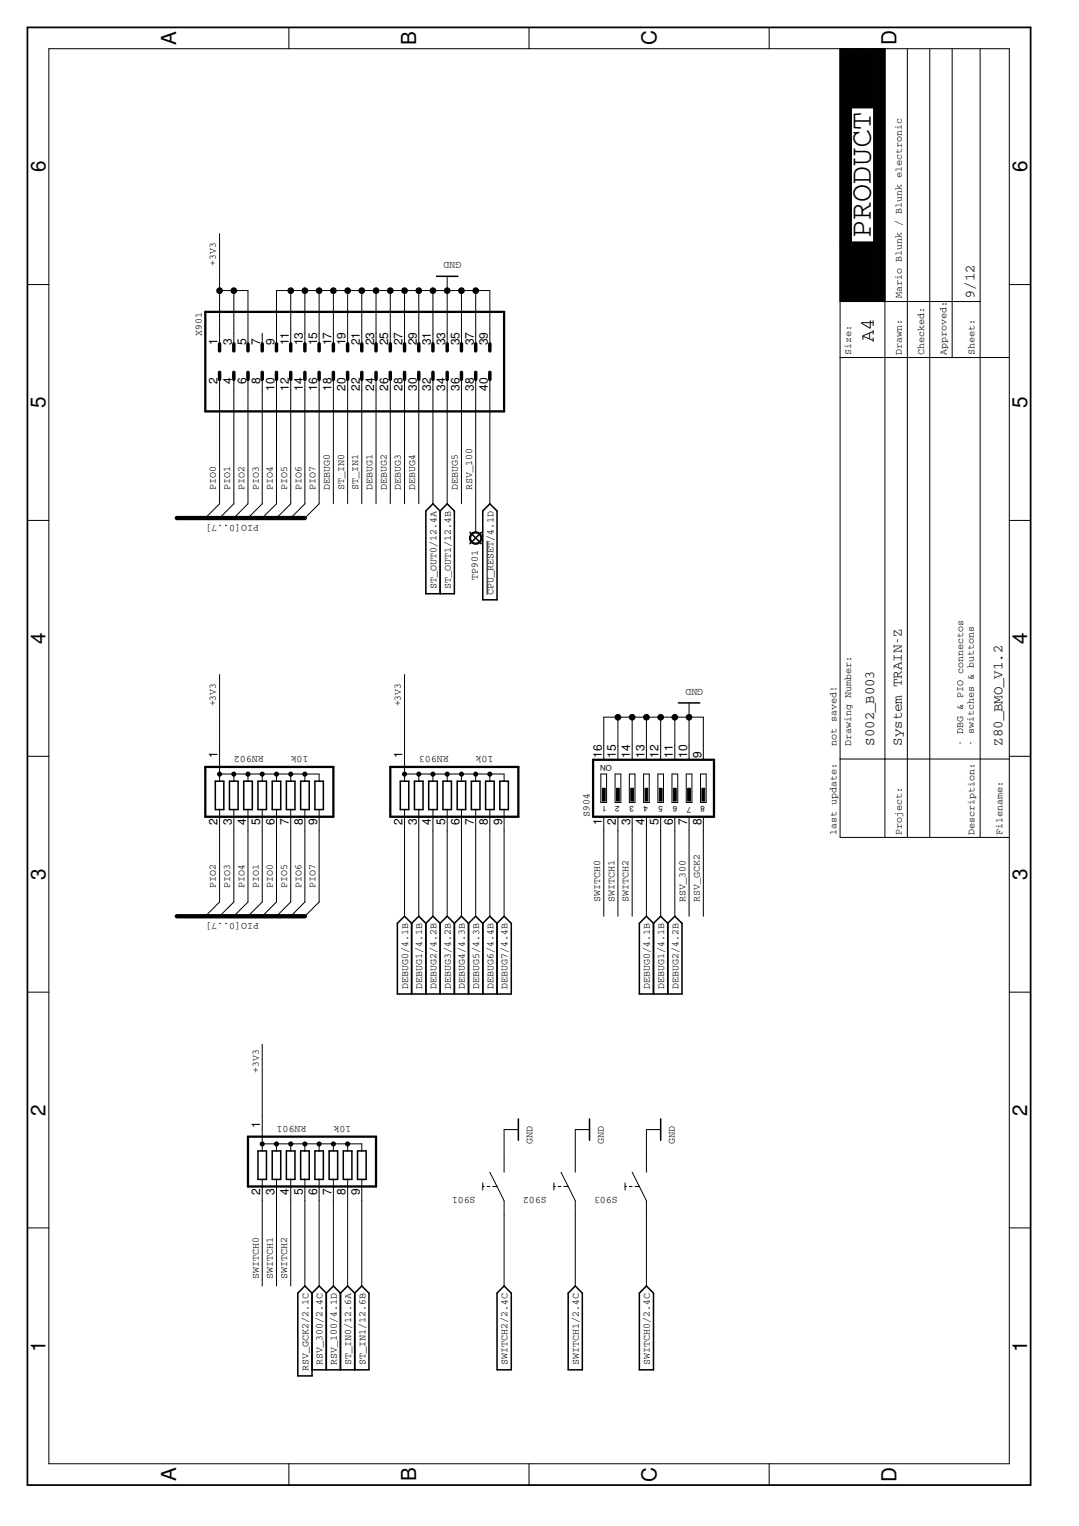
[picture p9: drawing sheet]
<svg xmlns="http://www.w3.org/2000/svg" width="210mm" height="297mm" viewBox="0 0 210 297" stroke-linecap="round" stroke-linejoin="round" font-family="sans-serif">
<g fill="none" stroke="#000" stroke-width=".3">
<path d="M84.9 53.8h4.2M84.2 98.1l1.4 1.4 1.4-1.4 1.4 1.4v16.1h-5.6v-16.1zM85.6 99.5v16.1M95.3 98.1l1.4 1.4v17.3h-2.8v-17.3zM91.4 103.6l2.2 2.2M93.6 103.6l-2.2 2.2M132 136.8h4.1M41.9 152.1h1.6v5.5h-1.6zM44.6 152.1h1.7v5.5h-1.7zM47.4 152.1h1.7v5.5h-1.7zM50.2 152.1h1.6v5.5h-1.6zM53 152.1h1.6v5.5h-1.6z"/>
<path d="M55.7 152.1h1.7v5.5h-1.7zM58.5 152.1h1.7v5.5h-1.7zM61.3 152.1h1.6v5.5h-1.6zM77.9 152.1h1.6v5.5h-1.6zM80.6 152.1h1.7v5.5h-1.7zM83.4 152.1h1.7v5.5h-1.7zM86.2 152.1h1.6v5.5h-1.6zM88.9 152.1h1.7v5.5h-1.7zM91.7 152.1h1.7v5.5h-1.7zM94.5 152.1h1.6v5.5h-1.6zM97.2 152.1h1.7v5.5h-1.7zM80.1 179.7l-1.4-1.3-1.4 1.3v13.8h22.2v-13.8l-1.4-1.3-1.4 1.3"/>
<path d="M80.1 179.7v13.8M80.1 179.7l1.4-1.3 1.3 1.3M82.8 179.7v13.8M82.8 179.7l1.4-1.3 1.4 1.3M85.6 179.7v13.8M85.6 179.7l1.4-1.3 1.4 1.3M88.4 179.7v13.8M88.4 179.7l1.4-1.3 1.3 1.3M91.1 179.7v13.8M91.1 179.7l1.4-1.3 1.4 1.3M93.9 179.7v13.8M93.9 179.7l1.4-1.3 1.4 1.3"/>
<path d="M96.7 179.7v13.8M127.1 179.7v13.8M127.1 179.7l-1.3-1.3-1.4 1.3v13.8h8.3v-13.8l-1.4-1.3-1.4 1.3M127.1 179.7l1.4-1.3 1.4 1.3M129.9 179.7v13.8M100.8 217.8v4.2M114.7 217.8v4.2M128.5 217.8v4.2M50.2 224h1.6v5.6h-1.6zM53 224h1.6v5.6h-1.6zM55.7 224h1.7v5.6h-1.7zM58.5 224h1.7v5.6h-1.7z"/>
<path d="M61.3 224h1.6v5.6h-1.6zM64 224h1.7v5.6h-1.7zM66.8 224h1.7v5.6h-1.7zM69.6 224h1.6v5.6h-1.6zM59.3 250.3l1.4 1.4v16.1h-2.8v-16.1zM60.7 251.7l1.4-1.4 1.4 1.4M63.5 251.7l1.4-1.4 1.3 1.4M63.5 251.7v14.9M66.2 251.7l1.4-1.4 1.4 1.4M66.2 251.7v14.9M69 251.7l1.4-1.4 1.4 1.4v14.9h-11.1M69 251.7v14.9"/>
<path d="M98.1 250.3l1.4 1.4v14.9h-2.8v-14.9zM111.9 250.3l1.4 1.4v14.9h-2.8v-14.9zM125.8 250.3l1.3 1.4v14.9h-2.7v-14.9z"/>
</g>
<g fill="none" stroke="#000" stroke-width=".19">
<path d="M9.5 9.5h186.8v275.4h-186.8zM56.2 5.3v4.2M102.9 5.3v4.2M149.6 5.3v4.2M163.4 9.5v153.5h32.9M163.4 9.5h6.6M163.4 9.5v49.1M163.5 9.5v49.1M163.6 9.5v49.1M163.7 9.5v49.1M163.8 9.5v49.1M163.9 9.5v49.1"/>
<path d="M164 9.5v49.1M164.1 9.5v49.1M164.2 9.5v49.1M164.3 9.5v49.1M164.4 9.5v49.1M164.5 9.5v49.1M164.6 9.5v49.1M164.7 9.5v49.1M164.8 9.5v49.1M164.9 9.5v49.1M165 9.5v49.1M165.1 9.5v49.1"/>
<path d="M165.2 9.5v49.1M165.3 9.5v49.1M165.4 9.5v49.1M165.5 9.5v49.1M165.6 9.5v49.1M165.7 9.5v11.5M165.8 9.5v11.5M165.9 9.5v11.5M166 9.5v11.5M166.1 9.5v11.5M166.2 9.5v11.5M166.3 9.5v11.5"/>
<path d="M166.4 9.5v11.5M166.5 9.5v11.5M166.6 9.5v11.5M166.7 9.5v11.5M166.8 9.5v11.5M166.9 9.5v11.5M167 9.5v11.5M167.1 9.5v11.5M167.2 9.5v11.5M167.3 9.5v11.5M167.4 9.5v11.5M167.5 9.5v11.5"/>
<path d="M167.6 9.5v11.5M167.7 9.5v11.5M167.8 9.5v11.5M167.9 9.5v11.5M168 9.5v11.5M168.1 9.5v11.5M168.2 9.5v11.5M168.3 9.5v11.5M168.4 9.5v11.5M168.5 9.5v11.5M168.6 9.5v11.5M168.7 9.5v11.5"/>
<path d="M168.8 9.5v11.5M168.9 9.5v11.5M169 9.5v11.5M169.1 9.5v11.5M169.2 9.5v11.5M169.3 9.5v11.5M169.4 9.5v11.5M169.5 9.5v11.5M169.6 9.5v11.5M169.7 9.5v11.5M169.8 9.5v11.5M169.9 9.5v11.5"/>
<path d="M170 9.5h2.1v153.5M170 9.5v37.6h-6.6M170 9.5v49.2M170.1 9.5v49.2M170.2 9.5v49.2M170.3 9.5v49.2M170.4 9.5v49.2M170.5 9.5v49.2M170.6 9.5v49.2M170.7 9.5v49.2M170.8 9.5v49.2M170.9 9.5v49.2"/>
<path d="M171 9.5v49.2M171.1 9.5v49.2M171.2 9.5v49.2M171.3 9.5v49.2M171.4 9.5v49.2M171.5 9.5v49.2M171.6 9.5v49.2M171.7 9.5v49.2M171.8 9.5v49.2M171.9 9.5v49.2M172 9.5v49.2M172.1 9.5v49.2"/>
<path d="M176.5 9.5v153.5M180.9 9.5v153.5M185.2 9.5v60.1M190.7 9.5v153.5M165.6 21h4.4M5.3 55.4h4.2M42.7 45.5v22.1M42.7 56.6h5.5v11M45.5 56.6v11M56.6 56.6v11M59.3 56.6v11M62.1 56.6v11"/>
<path d="M64.9 56.6v11M67.6 56.6v11M70.4 56.6v11M73.2 56.6v11M75.9 56.6v11M78.7 56.6v11M81.5 56.6v11M84.2 56.6v11M87 53.8v13.8M89.8 56.6v11M92.5 56.6v11M163.4 58.7h27.3"/>
<path d="M163.4 58.6l8.7 .1M165.7 47.1v11.5M165.8 47.1v11.5M165.9 47.1v11.5M166 47.1v11.5M166.1 47.1v11.5M166.2 47.1v11.5M166.3 47.1v11.5M166.4 47.1v11.5M166.5 47.1v11.5M166.6 47.1v11.5M166.7 47.1v11.5"/>
<path d="M166.8 47.1v11.5M166.9 47.1v11.5M167 47.1v11.5M167.1 47.1v11.5M167.2 47.1v11.5M167.3 47.1v11.5M167.4 47.1v11.5M167.5 47.1v11.5M167.6 47.1v11.5M167.7 47.1v11.5M167.8 47.1v11.5M167.9 47.1v11.5"/>
<path d="M168 47.1v11.6M168.1 47.1v11.6M168.2 47.1v11.6M168.3 47.1v11.6M168.4 47.1v11.6M168.5 47.1v11.6M168.6 47.1v11.6M168.7 47.1v11.6M168.8 47.1v11.6M168.9 47.1v11.6M169 47.1v11.6M169.1 47.1v11.6"/>
<path d="M169.2 47.1v11.6M169.3 47.1v11.6M169.4 47.1v11.6M169.5 47.1v11.6M169.6 47.1v11.6M169.7 47.1v11.6M169.8 47.1v11.6M169.9 47.1v11.6M196.3 55.4h4.2M42.7 73.2v24.9l-2.8 2.7M45.5 73.2v24.9l-2.8 2.7M48.2 73.2v24.9l-2.7 2.7"/>
<path d="M51 64.9v2.7M51 73.2v24.9l-2.8 2.7M53.8 67.6v-11h41.5v11M53.8 73.2v24.9l-2.8 2.7M56.6 73.2v24.9l-2.8 2.7M59.3 73.2v24.9l-2.7 2.7M62.1 73.2v24.9l-2.8 2.7M64.9 73.2v24.9M67.6 73.2v24.9M70.4 73.2v24.9M73.2 73.2v24.9M75.9 73.2v24.9"/>
<path d="M78.7 73.2v24.9M81.5 73.2v24.9M84.2 73.2v24.9M87 73.2v24.9M89.8 73.2v24.9M92.5 73.2v30.4M95.3 73.2v24.9M163.4 69.6h32.9M5.3 101.3h4.2M94.8 105.3v10.5M196.3 101.3h4.2M42.7 131.3v20.8"/>
<path d="M78.7 131.3v20.8M120.2 139.6v8.3M123 139.6v8.3M125.8 139.6v8.3M128.5 139.6v8.3M131.3 139.6v8.3M134 136.8v11.1M5.3 147.2h4.2M42.7 150.7h19.4v1.4M42.7 157.6v18l-2.8 2.8M45.5 150.7v1.4M45.5 157.6v18l-2.8 2.8"/>
<path d="M48.2 150.7v1.4M48.2 157.6v18l-2.7 2.8M51 150.7v1.4M51 157.6v18l-2.8 2.8M53.8 150.7v1.4M53.8 157.6v18l-2.8 2.8M56.6 150.7v1.4M56.6 157.6v18l-2.8 2.8M59.3 150.7v1.4M59.3 157.6v18l-2.7 2.8M62.1 157.6v18l-2.8 2.8M78.7 157.6v20.8"/>
<path d="M78.7 150.7h19.4v1.4M81.5 150.7v1.4M81.5 157.6v20.8M84.2 150.7v1.4M84.2 157.6v20.8M87 150.7v1.4M87 157.6v20.8M89.8 150.7v1.4M89.8 157.6v20.8M92.5 150.7v1.4M92.5 157.6v20.8M95.3 150.7v1.4"/>
<path d="M95.3 157.6v20.8M98.1 157.6v20.8M116.9 150.7h1.1v5.5h-1.1zM117.5 147.9v-8.3h19.3v8.3M117.5 159v19.4M119.7 150.7h1.1v5.5h-1.1zM120.2 159v19.4M122.4 150.7h1.1v5.5h-1.1zM123 159v19.4M125.2 150.7h1.1v5.5h-1.1zM125.8 159v19.4M128 150.7h1.1v5.5h-1.1z"/>
<path d="M128.5 159v19.4M130.7 150.7h1.1v5.5h-1.1zM131.3 159v19.4M133.5 150.7h1.1v5.5h-1.1zM134 159v19.4M136.3 150.7h1.1v5.5h-1.1zM136.8 159v19.4M163.4 147.7h32.9M196.3 147.2h4.2M5.3 193.1h4.2M196.3 193.1h4.2M51 203.3v20.7"/>
<path d="M100.8 219.9h-2.7v8.3M114.7 219.9h-2.8v8.3M128.5 219.9h-2.7v8.3M5.3 239h4.2M51 229.6v20.7M51 222.7h19.4v1.3M53.8 222.7v1.3M53.8 229.6v20.7M56.6 222.7v1.3M56.6 229.6v20.7M59.3 222.7v1.3M59.3 229.6v20.7"/>
<path d="M62.1 222.7v1.3M62.1 229.6v20.7M64.9 222.7v1.3M64.9 229.6v20.7M67.6 222.7v1.3M67.6 229.6v20.7M70.4 229.6v20.7M93.9 230.9h.3M93.9 230.3v1.3M94.7 230.9h.6M95.3 228.2l1.4 2.7M95.9 230.9h.8"/>
<path d="M96.7 230.9l1.4 2.8v16.6M107.8 230.9h.2M107.8 230.3v1.3M108.6 230.9h.5M109.1 228.2l1.4 2.7M109.7 230.9h.8M110.5 230.9l1.4 2.8v16.6M121.6 230.9h.3M121.6 230.3v1.3M122.4 230.9h.6M123 228.2l1.4 2.7M123.5 230.9h.9"/>
<path d="M124.4 230.9l1.4 2.8v16.6M196.3 239h4.2M56.2 284.9v4.2M102.9 284.9v4.2M149.6 284.9v4.2"/>
</g>
<g fill="none" stroke="#000" stroke-width=".44">
<path d="M39.9 60.7h58.2v19.4h-58.2zM39.9 149.3h25v9.7h-25zM75.9 149.3h24.9v9.7h-24.9zM115.4 147.9h23.5v11.1h-23.5zM48.2 221.3h25v9.6h-25z"/>
<circle cx="92.5" cy="104.7" r="1.1"/>
<circle cx="42.7" cy="150.7" r=".28"/>
<circle cx="45.5" cy="150.7" r=".28"/>
<circle cx="48.2" cy="150.7" r=".28"/>
<circle cx="51" cy="150.7" r=".28"/>
<circle cx="53.8" cy="150.7" r=".28"/>
<circle cx="56.6" cy="150.7" r=".28"/>
<circle cx="59.3" cy="150.7" r=".28"/>
<circle cx="78.7" cy="150.7" r=".28"/>
<circle cx="81.5" cy="150.7" r=".28"/>
<circle cx="84.2" cy="150.7" r=".28"/>
<circle cx="87" cy="150.7" r=".28"/>
<circle cx="89.8" cy="150.7" r=".28"/>
<circle cx="92.5" cy="150.7" r=".28"/>
<circle cx="95.3" cy="150.7" r=".28"/>
<circle cx="51" cy="222.7" r=".28"/>
<circle cx="53.8" cy="222.7" r=".28"/>
<circle cx="56.6" cy="222.7" r=".28"/>
<circle cx="59.3" cy="222.7" r=".28"/>
<circle cx="62.1" cy="222.7" r=".28"/>
<circle cx="64.9" cy="222.7" r=".28"/>
<circle cx="67.6" cy="222.7" r=".28"/>
</g>
<g fill="none" stroke="#000" stroke-width=".68">
<path d="M42.7 66.9v1.4M42.7 72.5v1.4M45.5 66.9v1.4M45.5 72.5v1.4M48.2 66.9v1.4M48.2 72.5v1.4M51 66.9v1.4M51 72.5v1.4M53.8 66.9v1.4M53.8 72.5v1.4M56.6 66.9v1.4M56.6 72.5v1.4"/>
<path d="M59.3 66.9v1.4M59.3 72.5v1.4M62.1 66.9v1.4M62.1 72.5v1.4M64.9 66.9v1.4M64.9 72.5v1.4M67.6 66.9v1.4M67.6 72.5v1.4M70.4 66.9v1.4M70.4 72.5v1.4M73.2 66.9v1.4M73.2 72.5v1.4"/>
<path d="M75.9 66.9v1.4M75.9 72.5v1.4M78.7 66.9v1.4M78.7 72.5v1.4M81.5 66.9v1.4M81.5 72.5v1.4M84.2 66.9v1.4M84.2 72.5v1.4M87 66.9v1.4M87 72.5v1.4M89.8 66.9v1.4M89.8 72.5v1.4"/>
<path d="M92.5 66.9v1.4M92.5 72.5v1.4M95.3 66.9v1.4M95.3 72.5v1.4"/>
</g>
<path d="M117.2 153.4h.5v2.5h-.5zM119.9 153.4h.6v2.5h-.6zM122.7 153.4h.6v2.5h-.6zM125.5 153.4h.5v2.5h-.5zM128.2 153.4h.6v2.5h-.6zM131 153.4h.6v2.5h-.6zM133.8 153.4h.5v2.5h-.5zM136.5 153.4h.6v2.5h-.6z" fill="#000" stroke="#000" stroke-width=".19"/>
<path d="M5.3 5.3h195.2v283.8h-195.2z" fill="none" stroke="#000" stroke-width=".34"/>
<path d="M34.4 100.8h24.9M34.4 178.4h24.9" fill="none" stroke="#000" stroke-width=".85"/>
<g fill="#000" stroke="#000" stroke-width=".19">
<circle cx="42.7" cy="56.6" r=".55"/>
<circle cx="45.5" cy="56.6" r=".55"/>
<circle cx="56.6" cy="56.6" r=".55"/>
<circle cx="59.3" cy="56.6" r=".55"/>
<circle cx="62.1" cy="56.6" r=".55"/>
<circle cx="64.9" cy="56.6" r=".55"/>
<circle cx="67.6" cy="56.6" r=".55"/>
<circle cx="70.4" cy="56.6" r=".55"/>
<circle cx="73.2" cy="56.6" r=".55"/>
<circle cx="75.9" cy="56.6" r=".55"/>
<circle cx="78.7" cy="56.6" r=".55"/>
<circle cx="81.5" cy="56.6" r=".55"/>
<circle cx="84.2" cy="56.6" r=".55"/>
<circle cx="87" cy="56.6" r=".55"/>
<circle cx="89.8" cy="56.6" r=".55"/>
<circle cx="92.5" cy="56.6" r=".55"/>
<circle cx="120.2" cy="139.6" r=".55"/>
<circle cx="123" cy="139.6" r=".55"/>
<circle cx="125.8" cy="139.6" r=".55"/>
<circle cx="128.5" cy="139.6" r=".55"/>
<circle cx="131.3" cy="139.6" r=".55"/>
<circle cx="134" cy="139.6" r=".55"/>
</g>
<text font-size="5.9" x="169.4" y="46.4" transform="rotate(-90 169.4 46.4)">PRODUCT</text>
<g font-size="4">
<text x="34.3" y="8.7" transform="rotate(-90 34.3 8.7)">A</text>
<text x="81" y="8.7" transform="rotate(-90 81 8.7)">B</text>
<text x="127.7" y="8.9" transform="rotate(-90 127.7 8.9)">C</text>
<text x="174.4" y="8.9" transform="rotate(-90 174.4 8.9)">D</text>
<text x="8.8" y="33.6" transform="rotate(-90 8.8 33.6)">6</text>
<text x="199.8" y="33.6" transform="rotate(-90 199.8 33.6)">6</text>
<text x="8.8" y="79.5" transform="rotate(-90 8.8 79.5)">5</text>
<text x="199.8" y="79.5" transform="rotate(-90 199.8 79.5)">5</text>
<text x="8.8" y="125.4" transform="rotate(-90 8.8 125.4)">4</text>
<text x="199.8" y="125.4" transform="rotate(-90 199.8 125.4)">4</text>
<text x="8.8" y="171.3" transform="rotate(-90 8.8 171.3)">3</text>
<text x="199.8" y="171.3" transform="rotate(-90 199.8 171.3)">3</text>
<text x="8.8" y="217.2" transform="rotate(-90 8.8 217.2)">2</text>
<text x="199.8" y="217.2" transform="rotate(-90 199.8 217.2)">2</text>
<text x="8.8" y="263.1" transform="rotate(-90 8.8 263.1)">1</text>
<text x="199.8" y="263.1" transform="rotate(-90 199.8 263.1)">1</text>
<text x="34.3" y="288.3" transform="rotate(-90 34.3 288.3)">A</text>
<text x="81" y="288.3" transform="rotate(-90 81 288.3)">B</text>
<text x="127.7" y="288.4" transform="rotate(-90 127.7 288.4)">C</text>
<text x="174.4" y="288.4" transform="rotate(-90 174.4 288.4)">D</text>
</g>
<text font-size="3.9" x="170" y="66.5" transform="rotate(-90 170 66.5)">A4</text>
<g font-size="2.7">
<text x="189.6" y="58" transform="rotate(-90 189.6 58)">9/12</text>
<text x="170" y="145.1" transform="rotate(-90 170 145.1)">S002_B003</text>
<text x="175.4" y="145.1" transform="rotate(-90 175.4 145.1)">System TRAIN-Z</text>
<text x="195" y="145.1" transform="rotate(-90 195 145.1)">Z80_BMO_V1.2</text>
</g>
<g font-size="2.3">
<text x="42.3" y="67.2" transform="rotate(-90 42.3 67.2)">1</text>
<text x="45.1" y="67.2" transform="rotate(-90 45.1 67.2)">3</text>
<text x="47.9" y="67.2" transform="rotate(-90 47.9 67.2)">5</text>
<text x="50.6" y="67.2" transform="rotate(-90 50.6 67.2)">7</text>
<text x="53.4" y="67.2" transform="rotate(-90 53.4 67.2)">9</text>
<text x="56.2" y="67.2" transform="rotate(-90 56.2 67.2)">11</text>
<text x="58.9" y="67.2" transform="rotate(-90 58.9 67.2)">13</text>
<text x="61.7" y="67.2" transform="rotate(-90 61.7 67.2)">15</text>
<text x="64.5" y="67.2" transform="rotate(-90 64.5 67.2)">17</text>
<text x="67.2" y="67.2" transform="rotate(-90 67.2 67.2)">19</text>
<text x="70" y="67.2" transform="rotate(-90 70 67.2)">21</text>
<text x="72.8" y="67.2" transform="rotate(-90 72.8 67.2)">23</text>
<text x="75.5" y="67.2" transform="rotate(-90 75.5 67.2)">25</text>
<text x="78.3" y="67.2" transform="rotate(-90 78.3 67.2)">27</text>
<text x="81.1" y="67.2" transform="rotate(-90 81.1 67.2)">29</text>
<text x="83.8" y="67.2" transform="rotate(-90 83.8 67.2)">31</text>
<text x="86.6" y="67.2" transform="rotate(-90 86.6 67.2)">33</text>
<text x="89.4" y="67.2" transform="rotate(-90 89.4 67.2)">35</text>
<text x="92.1" y="67.2" transform="rotate(-90 92.1 67.2)">37</text>
<text x="94.9" y="67.2" transform="rotate(-90 94.9 67.2)">39</text>
<text x="42.3" y="74.8" transform="rotate(-90 42.3 74.8)">2</text>
<text x="45.1" y="74.8" transform="rotate(-90 45.1 74.8)">4</text>
<text x="47.9" y="74.8" transform="rotate(-90 47.9 74.8)">6</text>
<text x="50.6" y="74.8" transform="rotate(-90 50.6 74.8)">8</text>
<text x="53.4" y="76.1" transform="rotate(-90 53.4 76.1)">10</text>
<text x="56.2" y="76.1" transform="rotate(-90 56.2 76.1)">12</text>
<text x="58.9" y="76.1" transform="rotate(-90 58.9 76.1)">14</text>
<text x="61.7" y="76.1" transform="rotate(-90 61.7 76.1)">16</text>
<text x="64.5" y="76.1" transform="rotate(-90 64.5 76.1)">18</text>
<text x="67.2" y="76.1" transform="rotate(-90 67.2 76.1)">20</text>
<text x="70" y="76.1" transform="rotate(-90 70 76.1)">22</text>
<text x="72.8" y="76.1" transform="rotate(-90 72.8 76.1)">24</text>
<text x="75.5" y="76.1" transform="rotate(-90 75.5 76.1)">26</text>
<text x="78.3" y="76.1" transform="rotate(-90 78.3 76.1)">28</text>
<text x="81.1" y="76.1" transform="rotate(-90 81.1 76.1)">30</text>
<text x="83.8" y="76.1" transform="rotate(-90 83.8 76.1)">32</text>
<text x="86.6" y="76.1" transform="rotate(-90 86.6 76.1)">34</text>
<text x="89.4" y="76.1" transform="rotate(-90 89.4 76.1)">36</text>
<text x="92.1" y="76.1" transform="rotate(-90 92.1 76.1)">38</text>
<text x="94.9" y="76.1" transform="rotate(-90 94.9 76.1)">40</text>
<text x="42.3" y="147.5" transform="rotate(-90 42.3 147.5)">1</text>
<text x="78.3" y="147.5" transform="rotate(-90 78.3 147.5)">1</text>
<text x="117.1" y="147.5" transform="rotate(-90 117.1 147.5)">16</text>
<text x="119.8" y="147.5" transform="rotate(-90 119.8 147.5)">15</text>
<text x="122.6" y="147.5" transform="rotate(-90 122.6 147.5)">14</text>
<text x="125.4" y="147.5" transform="rotate(-90 125.4 147.5)">13</text>
<text x="128.1" y="147.5" transform="rotate(-90 128.1 147.5)">12</text>
<text x="130.9" y="147.5" transform="rotate(-90 130.9 147.5)">11</text>
<text x="133.7" y="147.5" transform="rotate(-90 133.7 147.5)">10</text>
<text x="136.4" y="147.5" transform="rotate(-90 136.4 147.5)">9</text>
<text x="42.3" y="160.7" transform="rotate(-90 42.3 160.7)">2</text>
<text x="45.1" y="160.7" transform="rotate(-90 45.1 160.7)">3</text>
<text x="47.9" y="160.7" transform="rotate(-90 47.9 160.7)">4</text>
<text x="50.6" y="160.7" transform="rotate(-90 50.6 160.7)">5</text>
<text x="53.4" y="160.7" transform="rotate(-90 53.4 160.7)">6</text>
<text x="56.2" y="160.7" transform="rotate(-90 56.2 160.7)">7</text>
<text x="58.9" y="160.7" transform="rotate(-90 58.9 160.7)">8</text>
<text x="61.7" y="160.7" transform="rotate(-90 61.7 160.7)">9</text>
<text x="78.3" y="160.7" transform="rotate(-90 78.3 160.7)">2</text>
<text x="81.1" y="160.7" transform="rotate(-90 81.1 160.7)">3</text>
<text x="83.8" y="160.7" transform="rotate(-90 83.8 160.7)">4</text>
<text x="86.6" y="160.7" transform="rotate(-90 86.6 160.7)">5</text>
<text x="89.4" y="160.7" transform="rotate(-90 89.4 160.7)">6</text>
<text x="92.1" y="160.7" transform="rotate(-90 92.1 160.7)">7</text>
<text x="94.9" y="160.7" transform="rotate(-90 94.9 160.7)">8</text>
<text x="97.7" y="160.7" transform="rotate(-90 97.7 160.7)">9</text>
<text x="117.1" y="160.7" transform="rotate(-90 117.1 160.7)">1</text>
<text x="119.8" y="160.7" transform="rotate(-90 119.8 160.7)">2</text>
<text x="122.6" y="160.7" transform="rotate(-90 122.6 160.7)">3</text>
<text x="125.4" y="160.7" transform="rotate(-90 125.4 160.7)">4</text>
<text x="128.1" y="160.7" transform="rotate(-90 128.1 160.7)">5</text>
<text x="130.9" y="160.7" transform="rotate(-90 130.9 160.7)">6</text>
<text x="133.7" y="160.7" transform="rotate(-90 133.7 160.7)">7</text>
<text x="136.4" y="160.7" transform="rotate(-90 136.4 160.7)">8</text>
<text x="50.6" y="219.5" transform="rotate(-90 50.6 219.5)">1</text>
<text x="50.6" y="232.6" transform="rotate(-90 50.6 232.6)">2</text>
<text x="53.4" y="232.6" transform="rotate(-90 53.4 232.6)">3</text>
<text x="56.2" y="232.6" transform="rotate(-90 56.2 232.6)">4</text>
<text x="58.9" y="232.6" transform="rotate(-90 58.9 232.6)">5</text>
<text x="61.7" y="232.6" transform="rotate(-90 61.7 232.6)">6</text>
<text x="64.5" y="232.6" transform="rotate(-90 64.5 232.6)">7</text>
<text x="67.2" y="232.6" transform="rotate(-90 67.2 232.6)">8</text>
<text x="70" y="232.6" transform="rotate(-90 70 232.6)">9</text>
</g>
<g font-size="1.9">
<text x="42" y="51.7" transform="rotate(-90 42 51.7)">+3V3</text>
<text x="89.8" y="51" transform="rotate(-180 89.8 51)">GND</text>
<text x="175.4" y="58" transform="rotate(-90 175.4 58)">Mario Blunk / Blunk electronic</text>
<text x="39.2" y="65.4" transform="rotate(-90 39.2 65.4)">X901</text>
<text x="165.6" y="69.1" transform="rotate(-90 165.6 69.1)">Size:</text>
<text x="175.4" y="69.1" transform="rotate(-90 175.4 69.1)">Drawn:</text>
<text x="179.8" y="69.1" transform="rotate(-90 179.8 69.1)">Checked:</text>
<text x="184.1" y="69.1" transform="rotate(-90 184.1 69.1)">Approved:</text>
<text x="189.6" y="69.1" transform="rotate(-90 189.6 69.1)">Sheet:</text>
<text x="42" y="95.3" transform="rotate(-90 42 95.3)">PIO0</text>
<text x="44.8" y="95.3" transform="rotate(-90 44.8 95.3)">PIO1</text>
<text x="47.6" y="95.3" transform="rotate(-90 47.6 95.3)">PIO2</text>
<text x="50.3" y="95.3" transform="rotate(-90 50.3 95.3)">PIO3</text>
<text x="53.1" y="95.3" transform="rotate(-90 53.1 95.3)">PIO4</text>
<text x="55.9" y="95.3" transform="rotate(-90 55.9 95.3)">PIO5</text>
<text x="58.6" y="95.3" transform="rotate(-90 58.6 95.3)">PIO6</text>
<text x="61.4" y="95.3" transform="rotate(-90 61.4 95.3)">PIO7</text>
<text x="64.2" y="95.3" transform="rotate(-90 64.2 95.3)">DEBUG0</text>
<text x="66.9" y="95.3" transform="rotate(-90 66.9 95.3)">ST_IN0</text>
<text x="69.7" y="95.3" transform="rotate(-90 69.7 95.3)">ST_IN1</text>
<text x="72.5" y="95.3" transform="rotate(-90 72.5 95.3)">DEBUG1</text>
<text x="75.2" y="95.3" transform="rotate(-90 75.2 95.3)">DEBUG2</text>
<text x="78" y="95.3" transform="rotate(-90 78 95.3)">DEBUG3</text>
<text x="80.8" y="95.3" transform="rotate(-90 80.8 95.3)">DEBUG4</text>
<text x="89.1" y="95.3" transform="rotate(-90 89.1 95.3)">DEBUG5</text>
<text x="91.8" y="95.3" transform="rotate(-90 91.8 95.3)">RSV_100</text>
<text x="50.4" y="102.2" transform="rotate(-180 50.4 102.2)">PIO[0..7]</text>
<text x="92.9" y="112.9" transform="rotate(-90 92.9 112.9)">TP901</text>
<text x="84.9" y="114.6" transform="rotate(-90 84.9 114.6)">ST_OUT0/12.4A</text>
<text x="87.7" y="114.6" transform="rotate(-90 87.7 114.6)">ST_OUT1/12.4B</text>
<text x="96" y="115.8" transform="rotate(-90 96 115.8)">CPU_RESET/4.1D</text>
<text x="42" y="137.5" transform="rotate(-90 42 137.5)">+3V3</text>
<text x="78" y="137.5" transform="rotate(-90 78 137.5)">+3V3</text>
<text x="136.8" y="134.1" transform="rotate(-180 136.8 134.1)">GND</text>
<text x="51.3" y="147.2" transform="rotate(-180 51.3 147.2)">RN902</text>
<text x="60" y="147.2" transform="rotate(-180 60 147.2)">10k</text>
<text x="87.3" y="147.2" transform="rotate(-180 87.3 147.2)">RN903</text>
<text x="96" y="147.2" transform="rotate(-180 96 147.2)">10k</text>
<text x="162.7" y="145.1" transform="rotate(-90 162.7 145.1)">not saved!</text>
<text x="165.6" y="145.1" transform="rotate(-90 165.6 145.1)">Drawing Number:</text>
<text x="187.3" y="145.1" transform="rotate(-90 187.3 145.1)">- DBG &amp; PIO connectos</text>
<text x="189.4" y="145.1" transform="rotate(-90 189.4 145.1)">- switches &amp; buttons</text>
<text x="114.7" y="159" transform="rotate(-90 114.7 159)">S904</text>
<text x="162.7" y="162.5" transform="rotate(-90 162.7 162.5)">last update:</text>
<text x="175.4" y="162.5" transform="rotate(-90 175.4 162.5)">Project:</text>
<text x="189.6" y="162.5" transform="rotate(-90 189.6 162.5)">Description:</text>
<text x="195" y="162.5" transform="rotate(-90 195 162.5)">Filename:</text>
<text x="42" y="172.8" transform="rotate(-90 42 172.8)">PIO2</text>
<text x="44.8" y="172.8" transform="rotate(-90 44.8 172.8)">PIO3</text>
<text x="47.6" y="172.8" transform="rotate(-90 47.6 172.8)">PIO4</text>
<text x="50.3" y="172.8" transform="rotate(-90 50.3 172.8)">PIO1</text>
<text x="53.1" y="172.8" transform="rotate(-90 53.1 172.8)">PIO0</text>
<text x="55.9" y="172.8" transform="rotate(-90 55.9 172.8)">PIO5</text>
<text x="58.6" y="172.8" transform="rotate(-90 58.6 172.8)">PIO6</text>
<text x="61.4" y="172.8" transform="rotate(-90 61.4 172.8)">PIO7</text>
<text x="50.4" y="179.7" transform="rotate(-180 50.4 179.7)">PIO[0..7]</text>
<text x="116.8" y="175.6" transform="rotate(-90 116.8 175.6)">SWITCH0</text>
<text x="119.5" y="175.6" transform="rotate(-90 119.5 175.6)">SWITCH1</text>
<text x="122.3" y="175.6" transform="rotate(-90 122.3 175.6)">SWITCH2</text>
<text x="133.4" y="175.6" transform="rotate(-90 133.4 175.6)">RSV_300</text>
<text x="136.1" y="175.6" transform="rotate(-90 136.1 175.6)">RSV_GCK2</text>
<text x="79.4" y="192.5" transform="rotate(-90 79.4 192.5)">DEBUG0/4.1B</text>
<text x="82.1" y="192.5" transform="rotate(-90 82.1 192.5)">DEBUG1/4.1B</text>
<text x="84.9" y="192.5" transform="rotate(-90 84.9 192.5)">DEBUG2/4.2B</text>
<text x="87.7" y="192.5" transform="rotate(-90 87.7 192.5)">DEBUG3/4.2B</text>
<text x="90.4" y="192.5" transform="rotate(-90 90.4 192.5)">DEBUG4/4.3B</text>
<text x="93.2" y="192.5" transform="rotate(-90 93.2 192.5)">DEBUG5/4.3B</text>
<text x="96" y="192.5" transform="rotate(-90 96 192.5)">DEBUG6/4.4B</text>
<text x="98.8" y="192.5" transform="rotate(-90 98.8 192.5)">DEBUG7/4.4B</text>
<text x="126.4" y="192.5" transform="rotate(-90 126.4 192.5)">DEBUG0/4.1B</text>
<text x="129.2" y="192.5" transform="rotate(-90 129.2 192.5)">DEBUG1/4.1B</text>
<text x="132" y="192.5" transform="rotate(-90 132 192.5)">DEBUG2/4.2B</text>
<text x="50.3" y="208.8" transform="rotate(-90 50.3 208.8)">+3V3</text>
<text x="59.6" y="219.2" transform="rotate(-180 59.6 219.2)">RN901</text>
<text x="68.3" y="219.2" transform="rotate(-180 68.3 219.2)">10k</text>
<text x="103.6" y="222.6" transform="rotate(-90 103.6 222.6)">GND</text>
<text x="117.4" y="222.6" transform="rotate(-90 117.4 222.6)">GND</text>
<text x="131.3" y="222.6" transform="rotate(-90 131.3 222.6)">GND</text>
<text x="92.5" y="233" transform="rotate(-180 92.5 233)">S901</text>
<text x="106.4" y="233" transform="rotate(-180 106.4 233)">S902</text>
<text x="120.2" y="233" transform="rotate(-180 120.2 233)">S903</text>
<text x="50.3" y="248.9" transform="rotate(-90 50.3 248.9)">SWITCH0</text>
<text x="53.1" y="248.9" transform="rotate(-90 53.1 248.9)">SWITCH1</text>
<text x="55.9" y="248.9" transform="rotate(-90 55.9 248.9)">SWITCH2</text>
<text x="60" y="266.8" transform="rotate(-90 60 266.8)">RSV_GCK2/2.1C</text>
<text x="62.8" y="265.7" transform="rotate(-90 62.8 265.7)">RSV_300/2.4C</text>
<text x="65.5" y="265.7" transform="rotate(-90 65.5 265.7)">RSV_100/4.1D</text>
<text x="68.3" y="265.7" transform="rotate(-90 68.3 265.7)">ST_IN0/12.6A</text>
<text x="71.1" y="265.7" transform="rotate(-90 71.1 265.7)">ST_IN1/12.6B</text>
<text x="98.8" y="265.7" transform="rotate(-90 98.8 265.7)">SWITCH2/2.4C</text>
<text x="112.6" y="265.7" transform="rotate(-90 112.6 265.7)">SWITCH1/2.4C</text>
<text x="126.4" y="265.7" transform="rotate(-90 126.4 265.7)">SWITCH0/2.4C</text>
</g>
<g font-size="1.5">
<text x="119" y="148.9" transform="rotate(-180 119 148.9)">ON</text>
<text x="118" y="156.9" transform="rotate(-180 118 156.9)">1</text>
<text x="120.5" y="156.9" transform="rotate(-180 120.5 156.9)">2</text>
<text x="123.3" y="156.9" transform="rotate(-180 123.3 156.9)">3</text>
<text x="126" y="156.9" transform="rotate(-180 126 156.9)">4</text>
<text x="128.9" y="156.9" transform="rotate(-180 128.9 156.9)">5</text>
<text x="131.7" y="156.9" transform="rotate(-180 131.7 156.9)">6</text>
<text x="134.5" y="157.1" transform="rotate(-180 134.5 157.1)">7</text>
<text x="137.1" y="156.9" transform="rotate(-180 137.1 156.9)">8</text>
</g>
</svg>
